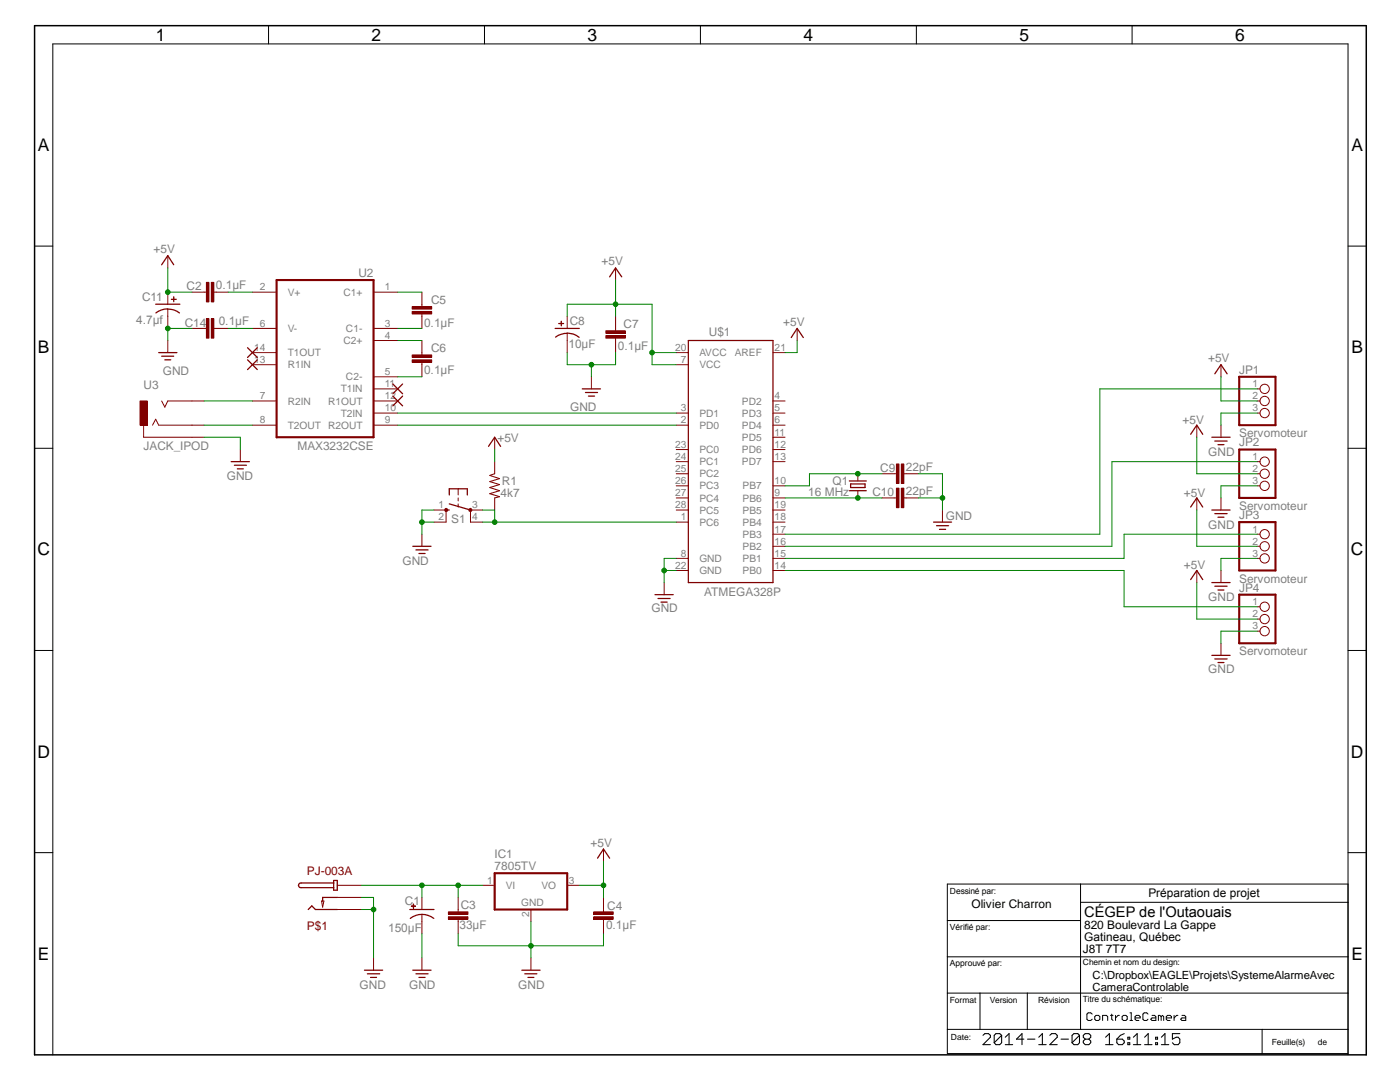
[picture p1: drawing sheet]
<svg xmlns="http://www.w3.org/2000/svg" width="279mm" height="216mm" viewBox="0 0 279 216" stroke-linecap="round" stroke-linejoin="round" font-family="sans-serif">
<path d="M137.4 67.9h16.9v48.3h-16.9zM66.6 176.2h-6.5a.47 .47 0 0 0-.5 .5 .47 .47 0 0 0 .5 .4h6.5M66.6 175.7h.7v1.9h-.7zM67.3 179.1h-2.9v.7M61.5 181.5l.7-.7 .7 .7h4.4M81.8 181.5h4.8M81.9 183.3a3.8 3.8 0 0 1 4.7 0" fill="none" stroke="#800000" stroke-width=".25"/>
<g fill="none" stroke="#800000" stroke-width=".2">
<path d="M135 72.8h2.4M135 70.4h2.4M154.3 70.4h2.4M250.9 77.6h.6M135 84.8h2.4M135 82.4h2.4M135 99.4h2.4M135 96.9h2.4M135 89.7h2.4M135 92.1h2.4M135 94.5h2.4M154.3 84.8h2.4"/>
<path d="M154.3 82.4h2.4M154.3 80h2.4M154.3 99.4h2.4M154.3 96.9h2.4M154.3 87.2h2.4M154.3 89.7h2.4M154.3 92.1h2.4M250.9 82.4h.6M250.9 80h.6M250.9 96.9h.6M250.9 92.1h.6M250.9 94.5h.6"/>
<path d="M135 104.2h2.4M135 111.4h2.4M135 113.8h2.4M135 101.8h2.4M154.3 104.2h2.4M154.3 111.4h2.4M154.3 113.8h2.4M154.3 109h2.4M154.3 106.6h2.4M154.3 101.8h2.4M250.9 111.4h.6M250.9 109h.6"/>
<path d="M250.9 106.6h.6M250.9 121.1h.6M250.9 123.5h.6M250.9 125.9h.6M64.2 179.8h.4l-.2 1.2zM67.3 176.7h4.8M67.3 179.1h4.8M96.3 176.7h2.4M113.2 176.7h2.4M67.3 181.5h4.8M84.2 182.5v1.4M106 181.5v2.4"/>
<circle cx="252.4" cy="77.6" r=".93"/>
<circle cx="252.4" cy="80" r=".93"/>
<circle cx="252.4" cy="96.9" r=".93"/>
<circle cx="252.4" cy="82.4" r=".93"/>
<circle cx="252.4" cy="92.1" r=".93"/>
<circle cx="252.4" cy="94.5" r=".93"/>
<circle cx="252.4" cy="106.6" r=".93"/>
<circle cx="252.4" cy="109" r=".93"/>
<circle cx="252.4" cy="111.4" r=".93"/>
<circle cx="252.4" cy="121.1" r=".93"/>
<circle cx="252.4" cy="123.5" r=".93"/>
<circle cx="252.4" cy="125.9" r=".93"/>
</g>
<path d="M247.3 75.2h7.3v9.6h-7.3zM247.3 89.7h7.3v9.7h-7.3zM247.3 104.2h7.3v9.6h-7.3zM247.3 118.7h7.3v9.7h-7.3zM98.7 174.2h14.5v7.3h-14.5z" fill="none" stroke="#800000" stroke-width=".42"/>
<path d="M82.1 180.8h.8z" fill-rule="evenodd" fill="#800000"/>
<path d="M82.1 180.8h.8z" fill="none" stroke="#800000" stroke-width=".2"/>
<path d="M82.5 180.4v.8z" fill-rule="evenodd" fill="#800000"/>
<path d="M84.2 179.1v2.4M82.5 180.4v.8zM84.2 183.9v2.4M91.4 181.5v.5M91.4 183.4v.5" fill="none" stroke="#800000" stroke-width=".2"/>
<path d="M89.5 182.9h3.9v.5h-3.9z" fill-rule="evenodd" fill="#800000"/>
<path d="M89.5 182.9h3.9v.5h-3.9z" fill="none" stroke="#800000" stroke-width=".2"/>
<path d="M89.5 181.9h3.9v.6h-3.9z" fill-rule="evenodd" fill="#800000"/>
<path d="M91.4 179.1v2.4M89.5 181.9h3.9v.6h-3.9zM91.4 183.9v2.4M120.4 181.5v.5M120.4 183.4v.5" fill="none" stroke="#800000" stroke-width=".2"/>
<path d="M118.5 182.9h3.9v.5h-3.9z" fill-rule="evenodd" fill="#800000"/>
<path d="M118.5 182.9h3.9v.5h-3.9z" fill="none" stroke="#800000" stroke-width=".2"/>
<path d="M118.5 181.9h3.9v.6h-3.9z" fill-rule="evenodd" fill="#800000"/>
<g fill="none" stroke="#800000" stroke-width=".2">
<path d="M40.7 58.3h.5M42.7 58.3h.4M50.4 58.3h4.8M74.5 58.3h4.9M50.4 65.5h4.8M50.4 70.4h4.8M50.4 72.8h4.8M74.5 65.5h4.9M74.5 67.9h4.9M74.5 75.2h4.9M74.5 77.6h4.9M50.4 80h4.8"/>
<path d="M50.4 84.8h4.8M74.5 82.4h4.9M74.5 80h4.9M74.5 84.8h4.9M120.4 179.1v2.4M118.5 181.9h3.9v.6h-3.9zM120.4 183.9v2.4"/>
</g>
<path d="M55.2 55.9h19.3v31.3h-19.3z" fill="none" stroke="#800000" stroke-width=".42"/>
<path d="M41.2 56.3h.5v3.9h-.5z" fill-rule="evenodd" fill="#800000"/>
<path d="M41.2 56.3h.5v3.9h-.5z" fill="none" stroke="#800000" stroke-width=".2"/>
<path d="M42.2 56.3h.5v3.9h-.5z" fill-rule="evenodd" fill="#800000"/>
<path d="M38.3 58.3h2.4M42.2 56.3h.5v3.9h-.5zM43.1 58.3h2.5M84.2 70.4v.4M84.2 72.3v.5" fill="none" stroke="#800000" stroke-width=".2"/>
<path d="M82.3 71.8h3.8v.5h-3.8z" fill-rule="evenodd" fill="#800000"/>
<path d="M82.3 71.8h3.8v.5h-3.8z" fill="none" stroke="#800000" stroke-width=".2"/>
<path d="M82.3 70.8h3.8v.5h-3.8z" fill-rule="evenodd" fill="#800000"/>
<path d="M82.3 70.8h3.8v.5h-3.8zM84.2 60.7v.5M84.2 62.6v.5M84.2 67.9v2.5M84.2 72.8v2.4" fill="none" stroke="#800000" stroke-width=".2"/>
<path d="M82.3 62.1h3.8v.6h-3.8z" fill-rule="evenodd" fill="#800000"/>
<path d="M82.3 62.1h3.8v.6h-3.8z" fill="none" stroke="#800000" stroke-width=".2"/>
<path d="M82.3 61.2h3.8v.5h-3.8z" fill-rule="evenodd" fill="#800000"/>
<path d="M84.2 58.3v2.4M40.7 65.5h.5M42.7 65.5h.4M82.3 61.2h3.8v.5h-3.8zM84.2 63.1v2.4" fill="none" stroke="#800000" stroke-width=".2"/>
<path d="M42.2 63.6h.5v3.9h-.5z" fill-rule="evenodd" fill="#800000"/>
<path d="M42.2 63.6h.5v3.9h-.5z" fill="none" stroke="#800000" stroke-width=".2"/>
<path d="M41.2 63.6h.5v3.9h-.5z" fill-rule="evenodd" fill="#800000"/>
<path d="M33.5 58.3v2.4M33.5 61.7v3.8M38.3 65.5h2.4M41.2 63.6h.5v3.9h-.5zM43.1 65.5h2.5M28.7 84.8v2.4h9.6M30.4 84.8l.7-1.1 .6 1.1h6.6M32.3 80l.6 1.2 .6-1.2h4.8M120.4 169.4v2.4M74.5 191.1v2.5M84.2 191.1v2.5M106 191.1v2.5" fill="none" stroke="#800000" stroke-width=".2"/>
<g fill="none" stroke="#800000" stroke-width=".25">
<path d="M34.2 59.7h1M34.7 59.2v1M31.1 60.7h4.8M33.5 61.6a3.9 3.9 0 0 0-2.4 .8M33.5 61.7a3.5 3.5 0 0 1 2.3 .7M119.3 171.2l1.1-1.8 1.3 1.8M72.7 193.6h3.7M73.3 194.3h2.5M74 195h1.1M82.4 193.6h3.6M83 194.3h2.4M83.6 195h1.2"/>
<path d="M104.1 193.6h3.7M104.7 194.3h2.4M105.4 195h1.2"/>
</g>
<path d="M27.9 80h1.5v4.8h-1.5z" fill-rule="evenodd" fill="#800000"/>
<path d="M33.5 51v2.5M33.5 67.9v2.5M27.9 80h1.5v4.8h-1.5zM38.3 87.2h2.4M38.3 80h2.4M38.3 84.8h2.4M48 89.7v2.4M178.4 94.5h.5M180.4 94.5h.4" fill="none" stroke="#800000" stroke-width=".2"/>
<g fill="none" stroke="#800000" stroke-width=".25">
<path d="M32.3 52.8l1.2-1.8 1.2 1.8M31.7 70.4h3.6M32.3 71.1h2.4M32.9 71.8h1.2M49.4 71.8l2 1.9M49.4 69.4l2 1.9M51.4 71.8l-2 1.9M51.4 69.4l-2 1.9M78.4 76.6l1.9 2M78.4 79l1.9 2M80.3 76.6l-1.9 2M80.3 79l-1.9 2"/>
<path d="M46.1 92.1h3.7M46.8 92.8h2.4M47.4 93.6h1.2"/>
</g>
<path d="M178.9 92.6h.5v3.9h-.5z" fill-rule="evenodd" fill="#800000"/>
<path d="M178.9 92.6h.5v3.9h-.5z" fill="none" stroke="#800000" stroke-width=".2"/>
<path d="M179.9 92.6h.5v3.9h-.5z" fill-rule="evenodd" fill="#800000"/>
<path d="M176 94.5h2.4M178.4 99.4h.5M179.9 92.6h.5v3.9h-.5zM180.4 99.4h.4M180.8 94.5h2.5" fill="none" stroke="#800000" stroke-width=".2"/>
<path d="M178.9 97.4h.5v3.9h-.5z" fill-rule="evenodd" fill="#800000"/>
<path d="M178.9 97.4h.5v3.9h-.5z" fill="none" stroke="#800000" stroke-width=".2"/>
<path d="M179.9 97.4h.5v3.9h-.5z" fill-rule="evenodd" fill="#800000"/>
<g fill="none" stroke="#800000" stroke-width=".2">
<path d="M91.4 97.5v1.3M91.4 99.4v.5M98.7 92.1v2.4M98.7 99.4v2.4M171.2 94.5v1.5M171.2 97.9v1.5M176 99.4h2.4M179.9 97.4h.5v3.9h-.5zM180.8 99.4h2.5M89 101.8v2.4M91.4 100.5v.7M93.9 101.8v2.4"/>
<path d="M188.1 101.8v2.4"/>
</g>
<path d="M89.7 98.8v-1.3h3.6v1.3M169.5 97.9h3.4M169.5 96h3.4M169.8 96.6h2.8v.7h-2.8zM89 101.8h.7M89.7 100.5l4.2 1.3M186.3 104.2h3.6M186.9 104.9h2.4M187.5 105.6h1.2" fill="none" stroke="#800000" stroke-width=".25"/>
<path d="M98.7 94.5l-1 .4 2 .6-2 .6 2 .6-2 .6 2 .6-2 .6 2 .6-1 .3" fill="none" stroke="#800000" stroke-width=".21"/>
<path d="M93.6 101.6l.3-.2 .2 .2v.4h-.5z" fill-rule="evenodd" fill="#800000"/>
<path d="M93.6 101.6l.3-.2 .2 .2v.4h-.5z" fill="none" stroke="#800000" stroke-width=".2"/>
<path d="M88.8 101.6l.2-.2 .3 .2v.4h-.5z" fill-rule="evenodd" fill="#800000"/>
<path d="M122.9 65.5v.5M122.9 67.5v.4M98.7 87.2v2.5M84.2 106.6v2.4M86.6 101.8h2.4M86.6 104.2h2.4M88.8 101.6l.2-.2 .3 .2v.4h-.5zM93.9 101.8h2.4M93.9 104.2h2.4" fill="none" stroke="#800000" stroke-width=".2"/>
<path d="M97.5 89.1l1.2-1.9 1.2 1.9M82.4 109h3.6M83 109.7h2.4M83.6 110.4h1.2" fill="none" stroke="#800000" stroke-width=".25"/>
<path d="M120.9 66h3.9v.5h-3.9z" fill-rule="evenodd" fill="#800000"/>
<path d="M120.9 66h3.9v.5h-3.9z" fill="none" stroke="#800000" stroke-width=".2"/>
<path d="M120.9 67h3.9v.5h-3.9z" fill-rule="evenodd" fill="#800000"/>
<g fill="none" stroke="#800000" stroke-width=".2">
<path d="M122.9 53.5v2.4M113.2 63.1v2.4M113.2 66.5v3.9M118 75.2v2.4M120.9 67h3.9v.5h-3.9zM122.9 63.1v2.4M122.9 67.9v2.5M159.1 65.5v2.4M243.7 72.8v2.4M238.8 84.8v2.4M238.8 99.4v2.4M243.7 84.8v2.4"/>
<path d="M243.7 99.4v2.4M132.5 116.2v2.5M238.8 113.8v2.4M243.7 113.8v2.4M243.7 128.4v2.4"/>
</g>
<g fill="none" stroke="#800000" stroke-width=".25">
<path d="M121.7 55.2l1.2-1.7 1.2 1.7M110.8 65.5h4.8M111.5 64.6h1M112 64.1v.9M113.2 66.5a3.6 3.6 0 0 1 2.4 .8M113.2 66.5a4.2 4.2 0 0 0-2.3 .8M116.2 77.6h3.6M116.8 78.3h2.5M117.4 79h1.3M157.9 67.4l1.2-1.9 1.2 1.9M242.4 74.6l1.3-1.8 1.2 1.8M237.6 86.7l1.2-1.9 1.2 1.9"/>
<path d="M241.9 87.2h3.6M242.4 88h2.5M243.1 88.7h1.2M130.7 118.7h3.7M131.3 119.4h2.4M237.6 101.2l1.2-1.8 1.2 1.8M237.6 115.7l1.2-1.9 1.2 1.9M241.9 101.8h3.6M241.9 116.2h3.6M242.4 102.5h2.5M242.4 117h2.5M243.1 103.2h1.2"/>
<path d="M243.1 117.7h1.2M131.9 120.1h1.2M241.9 130.8h3.6M242.4 131.5h2.5M243.1 132.2h1.2"/>
</g>
<path d="M72.1 176.7h24.2M84.2 176.7v2.4M91.4 176.7v2.4" fill="none" stroke="#008000" stroke-width=".2"/>
<circle cx="84.2" cy="176.7" r=".46" fill="#008000"/>
<circle cx="84.2" cy="176.7" r=".46" fill="none" stroke="#008000" stroke-width=".2"/>
<circle cx="91.4" cy="176.7" r=".46" fill="#008000"/>
<g fill="none" stroke="#008000" stroke-width=".2">
<path d="M115.6 176.7h4.8v2.4"/>
<circle cx="91.4" cy="176.7" r=".46"/>
</g>
<circle cx="120.4" cy="176.7" r=".46" fill="#008000"/>
<g fill="none" stroke="#008000" stroke-width=".2">
<path d="M33.5 53.5v4.8h4.8M120.4 171.8v4.9"/>
<circle cx="120.4" cy="176.7" r=".46"/>
</g>
<circle cx="33.5" cy="58.3" r=".46" fill="#008000"/>
<g fill="none" stroke="#008000" stroke-width=".2">
<path d="M122.9 55.9v7.2M113.2 60.7h16.9v12.1h4.9M130.1 70.4h4.9M243.7 75.2v4.8h7.2M98.7 89.7v2.4M238.8 87.2v7.3h12.1M238.8 101.8v7.2h12.1M238.8 116.2v7.3h12.1"/>
<circle cx="33.5" cy="58.3" r=".46"/>
</g>
<circle cx="122.9" cy="60.7" r=".46" fill="#008000"/>
<circle cx="122.9" cy="60.7" r=".46" fill="none" stroke="#008000" stroke-width=".2"/>
<circle cx="130.1" cy="70.4" r=".46" fill="#008000"/>
<g fill="none" stroke="#008000" stroke-width=".2">
<path d="M45.6 58.3h4.8M79.4 58.3h4.8M45.6 65.5h4.8M79.4 65.5h4.8M79.4 67.9h4.8M79.4 75.2h4.8M113.2 60.7v2.4M118 72.8v2.4M122.9 70.4v2.4h-9.7M159.1 67.9v2.5h-2.4M40.7 80h9.7M40.7 84.8h9.7"/>
<circle cx="130.1" cy="70.4" r=".46"/>
</g>
<circle cx="118" cy="72.8" r=".46" fill="#008000"/>
<g fill="none" stroke="#008000" stroke-width=".2">
<path d="M113.2 70.4v2.4M176 94.5h-14.5v2.4h-4.8"/>
<circle cx="118" cy="72.8" r=".46"/>
</g>
<circle cx="171.2" cy="94.5" r=".46" fill="#008000"/>
<g fill="none" stroke="#008000" stroke-width=".2">
<path d="M171.2 99.4h4.8"/>
<circle cx="171.2" cy="94.5" r=".46"/>
</g>
<circle cx="171.2" cy="99.4" r=".46" fill="#008000"/>
<g fill="none" stroke="#008000" stroke-width=".2">
<path d="M156.7 99.4h14.5M96.3 101.8h2.4v2.4M96.3 104.2h38.7"/>
<circle cx="171.2" cy="99.4" r=".46"/>
</g>
<circle cx="98.7" cy="104.2" r=".46" fill="#008000"/>
<g fill="none" stroke="#008000" stroke-width=".2">
<path d="M250.9 77.6h-31.4v29h-62.8M79.4 84.8h55.6M79.4 82.4h55.6M250.9 92.1h-29v16.9h-65.2M156.7 113.8h67.6v7.3h26.6M250.9 106.6h-26.6v4.8h-67.6M72.1 179.1h2.4v12M72.1 181.5h2.4M84.2 186.3v4.8"/>
<circle cx="98.7" cy="104.2" r=".46"/>
</g>
<circle cx="74.5" cy="181.5" r=".46" fill="#008000"/>
<g fill="none" stroke="#008000" stroke-width=".2">
<path d="M91.4 186.3v2.4h29v-2.4M106 183.9v7.2"/>
<circle cx="74.5" cy="181.5" r=".46"/>
</g>
<circle cx="106" cy="188.7" r=".46" fill="#008000"/>
<g fill="none" stroke="#008000" stroke-width=".2">
<path d="M38.3 65.5h-4.8v2.4"/>
<circle cx="106" cy="188.7" r=".46"/>
</g>
<circle cx="33.5" cy="65.5" r=".46" fill="#008000"/>
<g fill="none" stroke="#008000" stroke-width=".2">
<path d="M40.7 87.2h7.3v2.5M183.3 94.5h4.8v7.3M183.3 99.4h4.8"/>
<circle cx="33.5" cy="65.5" r=".46"/>
</g>
<circle cx="188.1" cy="99.4" r=".46" fill="#008000"/>
<g fill="none" stroke="#008000" stroke-width=".2">
<path d="M84.2 104.2h2.4M86.6 101.8h-2.4v4.8"/>
<circle cx="188.1" cy="99.4" r=".46"/>
</g>
<circle cx="84.2" cy="104.2" r=".46" fill="#008000"/>
<g fill="none" stroke="#008000" stroke-width=".2">
<path d="M132.5 113.8h2.5M135 111.4h-2.5v4.8"/>
<circle cx="84.2" cy="104.2" r=".46"/>
</g>
<circle cx="132.5" cy="113.8" r=".46" fill="#008000"/>
<g fill="none" stroke="#008000" stroke-width=".2">
<path d="M250.9 82.4h-7.2v2.4M250.9 96.9h-7.2v2.5M250.9 111.4h-7.2v2.4M250.9 125.9h-7.2v2.5"/>
<circle cx="132.5" cy="113.8" r=".46"/>
</g>
<path d="M6.9 5.1h265.8v205.4h-265.8z" fill="none" stroke="#000" stroke-width=".3"/>
<g fill="none" stroke="#000" stroke-width=".2">
<path d="M53.6 5.1v3.7M96.7 5.1v3.7M139.8 5.1v3.7M182.9 5.1v3.7M225.9 5.1v3.7M6.9 49.1h3.6M269 49.1h3.7M6.9 89.5h3.6M269 89.5h3.7M6.9 129.8h3.6M269 129.8h3.7M6.9 170.1h3.6"/>
<path d="M215.6 176.4v29M269 170.1h3.7M269 176.4h-79.9v33.8h79.9M189.1 198.2h79.9M189.1 190.9h79.9M189.1 183.7h26.5M195.6 198.2v7.2M205 198.2v7.2M215.6 180h53.4M10.5 210.5v-201.7h258.5v201.7M189.1 205.4h79.9M218 202.4l-.3-.3h-.5l-.3 .3v1l.3 .2h.5l.3-.2"/>
<path d="M218.5 202.9l.2-.3h.5l.3 .3v.5l-.3 .2h-.5l-.2-.2zM220 203.6v-1h.8l.3 .3v.7M221.6 202.6h.5M221.9 202.4v1l.2 .2M222.6 202.6v1M223.4 202.6h-.3l-.5 .5M223.9 202.9l.3-.3h.5l.3 .3v.5l-.3 .2h-.5l-.3-.2zM225.5 202.1h.3v1.5M225.5 203.6h.5M226.5 203.1h1v-.2l-.2-.3h-.5l-.3 .3v.5l.3 .2h.5M229.1 202.4l-.2-.3h-.6l-.2 .3v1l.2 .2h.6l.2-.2M229.9 202.6h.5l.3 .3v.7h-.8l-.2-.2 .2-.3h.8"/>
<path d="M231.7 202.9l-.2-.3h-.3v1M231.7 202.9v.7M231.7 202.9l.3-.3 .2 .3v.7M232.7 203.1h1.1v-.2l-.3-.3h-.5l-.3 .3v.5l.3 .2h.5M234.3 202.6v1M235.1 202.6h-.3l-.5 .5M235.9 202.6h.5l.2 .3v.7h-.7l-.3-.2 .3-.3h.7M251.9 205.4v4.8"/>
</g>
<g fill="none" stroke="#000" stroke-width=".21">
<path d="M196.2 206.6l.4-.4h.7l.4 .4v.4l-1.5 1.4h1.5M199.9 206.6v1.5l-.4 .3h-.7l-.4-.3M199.9 206.6l-.4-.4h-.7l-.4 .4v1.5M199.9 206.6l-1.5 1.5M200.6 208.4h1.5M200.6 207l.8-.8v2.2M204.3 207.3h-1.4l1.1-1.1v2.2M205.1 207.3h1.4M207.3 208.4h1.5M207.3 207l.7-.8v2.2M209.5 206.6l.4-.4h.8l.3 .4v.4l-1.5 1.4h1.5M211.8 207.3h1.4"/>
<path d="M215.4 206.6v1.5l-.3 .3h-.8l-.3-.3M215.4 206.6l-.3-.4h-.8l-.3 .4v1.5M215.4 206.6l-1.4 1.5M216.6 207.3l-.4 .4v.4l.4 .3h.7l.4-.3v-.4l-.4-.4M216.6 207.3l-.4-.3v-.4l.4-.4h.7l.4 .4v.4l-.4 .3M216.6 207.3h.7M220.6 208.4h1.5M220.6 207l.8-.8v2.2M222.9 207.3h1.1l.4 .4v.4l-.4 .3h-.8l-.3-.3zM224.4 206.2l-.8 .4-.7 .7M225.1 208.1h.4v.3h-.4zM225.1 207h.4v.3h-.4z"/>
<path d="M226.2 208.4h1.5M226.2 207l.7-.8v2.2M228.4 208.4h1.5M228.4 207l.8-.8v2.2M230.6 208.1h.4v.3h-.4zM230.6 207h.4v.3h-.4zM231.8 208.4h1.5M231.8 207l.7-.8v2.2M235.5 206.2h-1.5v1.1l.7-.3h.4l.4 .3v.8l-.4 .3h-.7l-.4-.3"/>
</g>
<g font-size="3.5">
<text x="31.1" y="8.2">1</text>
<text x="74.2" y="8.2">2</text>
<text x="117.3" y="8.2">3</text>
<text x="160.4" y="8.2">4</text>
<text x="203.5" y="8.2">5</text>
<text x="246.5" y="8.2">6</text>
<text x="7.6" y="30.1">A</text>
<text x="269.7" y="30.1">A</text>
<text x="7.6" y="70.5">B</text>
<text x="269.7" y="70.5">B</text>
<text x="7.5" y="110.8">C</text>
<text x="269.6" y="110.8">C</text>
<text x="7.5" y="151.2">D</text>
<text x="269.6" y="151.2">D</text>
<text x="7.6" y="191.6">E</text>
<text x="269.7" y="191.6">E</text>
</g>
<text font-size="2.9" x="216.4" y="182.9">CÉGEP de l'Outaouais</text>
<g font-size="2.4" fill="#808080">
<text x="30.6" y="50.5">+5V</text>
<text x="120.1" y="53">+5V</text>
<text x="37.3" y="57.9">C2</text>
<text x="43.1" y="57.7">0.1µF</text>
<text x="71.5" y="55.2">U2</text>
<text x="27.2" y="64.7">4.7µf</text>
<text x="28.4" y="60.1">C11</text>
<text x="36.9" y="65.2">C14</text>
<text x="43.6" y="64.9">0.1µF</text>
<text x="84.6" y="65.2">0.1µF</text>
<text x="86" y="60.6">C5</text>
<text x="113.7" y="64.9">C8</text>
<text x="124.5" y="65.4">C7</text>
<text x="156.3" y="65.1">+5V</text>
<text x="86" y="70.2">C6</text>
<text x="113.5" y="69.5">10µF</text>
<text x="123.3" y="69.8">0.1µF</text>
<text x="141.5" y="67">U$1</text>
<text x="28.7" y="77.6">U3</text>
<text x="32.5" y="74.8">GND</text>
<text x="84.6" y="74.6">0.1µF</text>
<text x="241.1" y="72.3">+5V</text>
<text x="247.3" y="74.6">JP1</text>
<text x="113.8" y="82.1">GND</text>
<text x="28.7" y="89.7">JACK_IPOD</text>
<text x="59.4" y="89.7">MAX3232CSE</text>
<text x="99.3" y="88.2">+5V</text>
<text x="236" y="84.6">+5V</text>
<text x="247.3" y="89.1">JP2</text>
<text x="247.3" y="87.3">Servomoteur</text>
<text x="45.3" y="95.8">GND</text>
<text x="175.7" y="94.1">C9</text>
<text x="180.8" y="93.9">22pF</text>
<text x="241.1" y="91">GND</text>
<text x="99.9" y="99.1">4k7</text>
<text x="100.2" y="96.7">R1</text>
<text x="161.3" y="98.9">16 MHz</text>
<text x="166.1" y="96.7">Q1</text>
<text x="174.1" y="99">C10</text>
<text x="180.8" y="98.8">22pF</text>
<text x="236.3" y="99.1">+5V</text>
<text x="247.3" y="101.8">Servomoteur</text>
<text x="90" y="104.4">S1</text>
<text x="188.8" y="103.8">GND</text>
<text x="241.1" y="105.5">GND</text>
<text x="247.3" y="103.6">JP3</text>
<text x="80.3" y="112.8">GND</text>
<text x="236.3" y="113.6">+5V</text>
<text x="140.5" y="118.9">ATMEGA328P</text>
<text x="247.3" y="118.1">JP4</text>
<text x="247.3" y="116.2">Servomoteur</text>
<text x="130" y="122.2">GND</text>
<text x="241.1" y="120">GND</text>
<text x="247.3" y="130.8">Servomoteur</text>
<text x="241.1" y="134.3">GND</text>
<text x="98.7" y="173.7">7805TV</text>
<text x="98.7" y="171.2">IC1</text>
<text x="117.9" y="169">+5V</text>
<text x="77.5" y="186">150µF</text>
<text x="80.8" y="180.6">C1</text>
<text x="91.7" y="185.5">33µF</text>
<text x="91.9" y="181.4">C3</text>
<text x="120.9" y="185.5">0.1µF</text>
<text x="121.2" y="181.6">C4</text>
<text x="71.8" y="197.3">GND</text>
<text x="81.7" y="197.3">GND</text>
<text x="103.4" y="197.3">GND</text>
</g>
<g font-size="2.4" fill="#800000">
<text x="61.3" y="174.5">PJ-003A</text>
<text x="61.3" y="185.6">P$1</text>
</g>
<g font-size="2.4">
<text x="229.2" y="179.1">Préparation de projet</text>
<text x="193.9" y="181.2">Olivier Charron</text>
<text x="216.4" y="185.4">820 Boulevard La Gappe</text>
<text x="216.1" y="190.2">J8T 7T7</text>
<text x="216.4" y="187.8">Gatineau, Québec</text>
</g>
<g font-size="2.2">
<text x="218.1" y="195.3">C:\Dropbox\EAGLE\Projets\SystemeAlarmeAvec</text>
<text x="218.1" y="197.7">CameraControlable</text>
</g>
<g font-size="2" fill="#808080">
<text x="51.9" y="58">2</text>
<text x="57.4" y="59">V+</text>
<text x="68.5" y="59">C1+</text>
<text x="76.8" y="58">1</text>
<text x="51.9" y="65.2">6</text>
<text x="76.8" y="65.2">3</text>
<text x="50.7" y="70">14</text>
<text x="57.4" y="66.3">V-</text>
<text x="57.4" y="71.1">T1OUT</text>
<text x="68.5" y="68.7">C2+</text>
<text x="69" y="66.3">C1-</text>
<text x="76.8" y="67.6">4</text>
<text x="134.7" y="70">20</text>
<text x="139.6" y="71.1">AVCC</text>
<text x="146.6" y="71.1">AREF</text>
<text x="154.6" y="70">21</text>
<text x="50.7" y="72.4">13</text>
<text x="57.4" y="73.5">R1IN</text>
<text x="69" y="75.9">C2-</text>
<text x="76.8" y="74.8">5</text>
<text x="76.8" y="77.3">11</text>
<text x="135.9" y="72.4">7</text>
<text x="139.6" y="73.5">VCC</text>
<text x="250" y="77.3">1</text>
<text x="51.9" y="79.7">7</text>
<text x="57.4" y="80.7">R2IN</text>
<text x="65.5" y="80.7">R1OUT</text>
<text x="68" y="78.3">T1IN</text>
<text x="68" y="83.2">T2IN</text>
<text x="76.8" y="82.1">10</text>
<text x="76.8" y="79.7">12</text>
<text x="135.9" y="82.1">3</text>
<text x="139.6" y="83.2">PD1</text>
<text x="148.1" y="80.7">PD2</text>
<text x="148.1" y="83.1">PD3</text>
<text x="154.6" y="79.7">4</text>
<text x="154.6" y="82.1">5</text>
<text x="250" y="79.7">2</text>
<text x="250" y="82.1">3</text>
<text x="51.9" y="84.5">8</text>
<text x="57.4" y="85.6">T2OUT</text>
<text x="65.5" y="85.6">R2OUT</text>
<text x="76.8" y="84.5">9</text>
<text x="134.7" y="89.4">23</text>
<text x="135.9" y="84.5">2</text>
<text x="139.6" y="85.6">PD0</text>
<text x="148.1" y="85.6">PD4</text>
<text x="148.1" y="88">PD5</text>
<text x="154.6" y="84.5">6</text>
<text x="154.6" y="87">11</text>
<text x="154.6" y="89.4">12</text>
<text x="134.7" y="91.8">24</text>
<text x="134.7" y="94.2">25</text>
<text x="139.6" y="90.4">PC0</text>
<text x="139.6" y="92.8">PC1</text>
<text x="139.6" y="95.2">PC2</text>
<text x="148.1" y="90.4">PD6</text>
<text x="148.1" y="92.8">PD7</text>
<text x="154.6" y="91.8">13</text>
<text x="250" y="91.8">1</text>
<text x="250" y="94.2">2</text>
<text x="87.5" y="101.4">1</text>
<text x="94.2" y="101.4">3</text>
<text x="134.7" y="96.6">26</text>
<text x="134.7" y="99">27</text>
<text x="134.7" y="101.4">28</text>
<text x="139.6" y="97.7">PC3</text>
<text x="139.6" y="100.1">PC4</text>
<text x="148.2" y="100.1">PB6</text>
<text x="148.2" y="97.7">PB7</text>
<text x="154.6" y="99">9</text>
<text x="154.6" y="96.6">10</text>
<text x="154.6" y="101.4">19</text>
<text x="250" y="96.6">3</text>
<text x="87.5" y="103.8">2</text>
<text x="94.2" y="103.8">4</text>
<text x="135.9" y="103.8">1</text>
<text x="139.6" y="104.9">PC6</text>
<text x="139.6" y="102.5">PC5</text>
<text x="148.2" y="107.3">PB3</text>
<text x="148.2" y="104.9">PB4</text>
<text x="148.2" y="102.5">PB5</text>
<text x="154.6" y="106.3">17</text>
<text x="154.6" y="103.8">18</text>
<text x="250" y="106.3">1</text>
<text x="134.7" y="113.5">22</text>
<text x="135.9" y="111.1">8</text>
<text x="139.6" y="112.1">GND</text>
<text x="148.2" y="112.1">PB1</text>
<text x="148.2" y="109.7">PB2</text>
<text x="154.6" y="113.5">14</text>
<text x="154.6" y="111.1">15</text>
<text x="154.6" y="108.7">16</text>
<text x="250" y="108.7">2</text>
<text x="250" y="111.1">3</text>
<text x="139.6" y="114.6">GND</text>
<text x="148.2" y="114.6">PB0</text>
<text x="250" y="120.7">1</text>
<text x="250" y="123.2">2</text>
<text x="250" y="125.6">3</text>
<text x="97.2" y="176.3">1</text>
<text x="100.9" y="177.4">VI</text>
<text x="108.1" y="177.4">VO</text>
<text x="113.5" y="176.3">3</text>
<text x="104" y="180.8">GND</text>
<text x="105.6" y="183" transform="rotate(-90 105.6 183)">2</text>
</g>
<g font-size="1.7">
<text x="189.6" y="178.4">Dessiné par:</text>
<text x="189.6" y="185.6">Vérifié par:</text>
<text x="189.6" y="192.8">Approuvé par:</text>
<text x="216.1" y="192.6">Chemin et nom du design:</text>
<text x="189.6" y="200.1">Format</text>
<text x="197.5" y="200.1">Version</text>
<text x="207.2" y="200.1">Révision</text>
<text x="216.1" y="199.9">Titre du schématique:</text>
<text x="189.8" y="207.6">Date:</text>
<text x="253.8" y="208.5">Feuille(s)</text>
<text x="263" y="208.5">de</text>
</g>
</svg>
